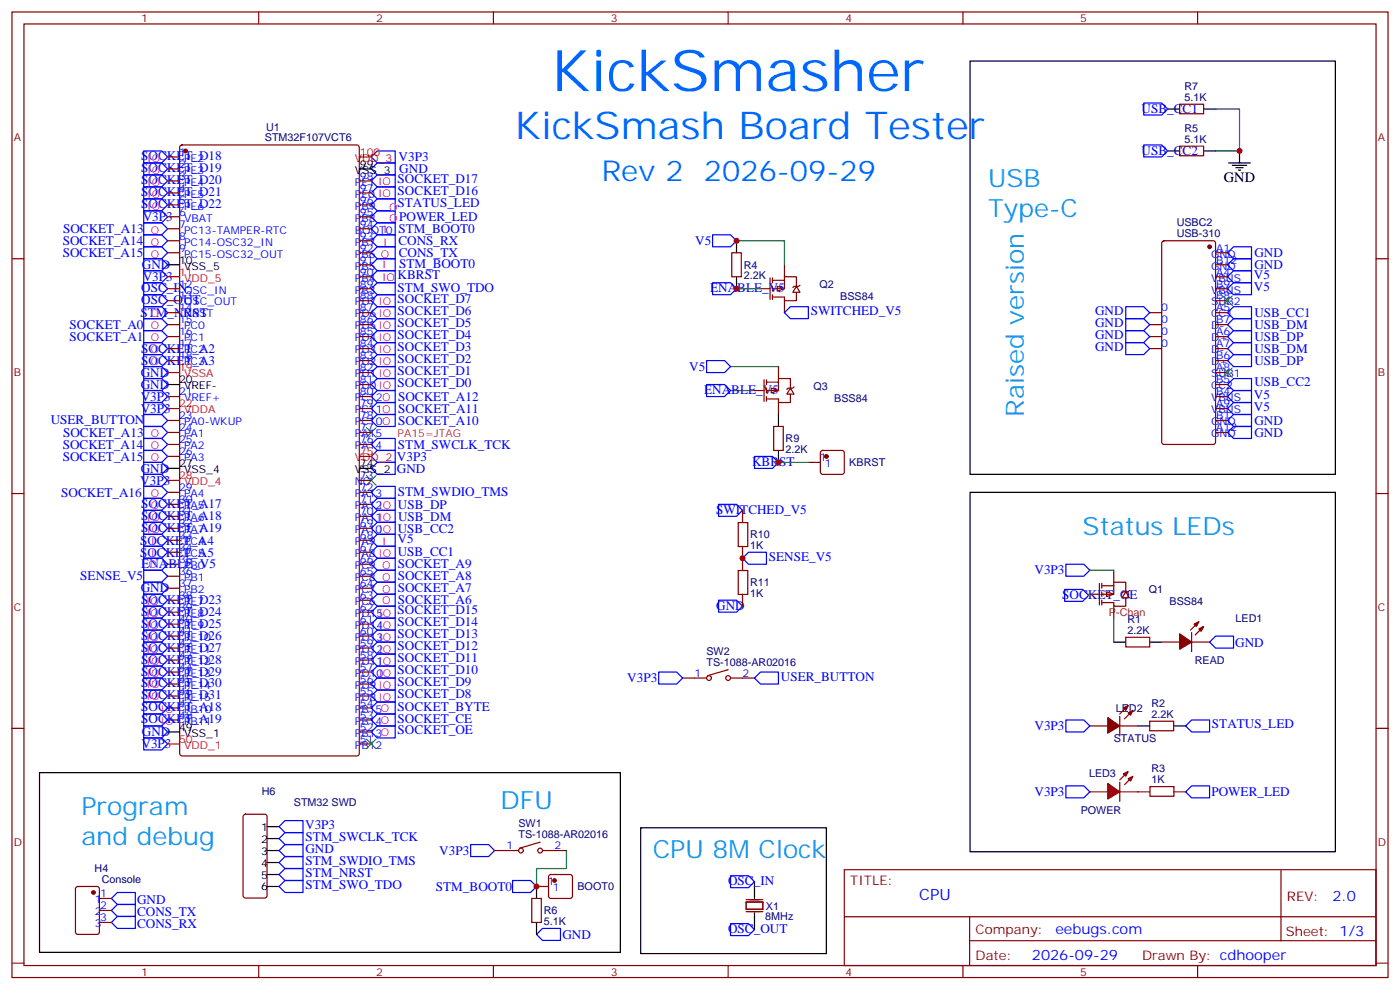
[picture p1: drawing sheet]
<svg xmlns="http://www.w3.org/2000/svg" width="412mm" height="292mm" viewBox="0 0 412 292" stroke-linecap="round" stroke-linejoin="round" font-family="sans-serif">
<g fill="none" stroke="#00f" stroke-width=".35">
<path d="M42.3 44.4h5.3l1.8 1.8-1.8 1.8h-5.3zM42.3 48h5.3l1.8 1.7-1.8 1.8h-5.3zM42.3 55h5.3l1.8 1.8-1.8 1.8h-5.3zM42.3 51.5h5.3l1.8 1.8-1.8 1.7h-5.3zM42.3 58.6h5.3l1.8 1.7-1.8 1.8h-5.3zM109.4 56.8l1.7-1.8h5.3v3.6h-5.3zM109.4 53.3l1.7-1.8h5.3v3.5h-5.3zM109.4 46.2l1.7-1.8h5.3v3.6h-5.3zM109.4 49.7l1.7-1.7h5.3v3.5h-5.3zM42.3 72.7h5.3l1.8 1.7-1.8 1.8h-5.3zM42.3 69.1h5.3l1.8 1.8-1.8 1.8h-5.3zM42.3 65.6h5.3l1.8 1.8-1.8 1.7h-5.3z"/>
<path d="M42.3 62.1h5.3l1.8 1.8-1.8 1.7h-5.3zM42.3 76.2h5.3l1.8 1.8-1.8 1.7h-5.3zM42.3 79.7h5.3l1.8 1.8-1.8 1.8h-5.3zM109.4 78l1.7-1.8h5.3v3.5h-5.3zM109.4 63.9l1.7-1.8h5.3v3.5h-5.3zM109.4 70.9l1.7-1.8h5.3v3.6h-5.3zM109.4 67.4l1.7-1.8h5.3v3.5h-5.3zM111.1 72.7h5.3v3.5h-5.3l-1.7-1.8zM42.3 97.4h5.3l1.8 1.7-1.8 1.8h-5.3zM42.3 93.8h5.3l1.8 1.8-1.8 1.8h-5.3zM42.3 86.8h5.3l1.8 1.7-1.8 1.8h-5.3zM42.3 83.3h5.3l1.8 1.7-1.8 1.8h-5.3z"/>
<path d="M42.3 90.3h5.3l1.8 1.8-1.8 1.7h-5.3zM109.4 81.5l1.7-1.8h5.3v3.6h-5.3zM109.4 88.5l1.7-1.7h5.3v3.5h-5.3zM109.4 92.1l1.7-1.8h5.3v3.5h-5.3zM109.4 95.6l1.7-1.8h5.3v3.6h-5.3zM109.4 99.1l1.7-1.7h5.3v3.5h-5.3zM109.4 85l1.7-1.7h5.3v3.5h-5.3zM42.3 104.4h5.3l1.8 1.8-1.8 1.7h-5.3zM42.3 100.9h5.3l1.8 1.8-1.8 1.7h-5.3zM42.3 118.5h5.3l1.8 1.8-1.8 1.8h-5.3zM42.3 115h5.3l1.8 1.8-1.8 1.7h-5.3zM42.3 111.5h5.3l1.8 1.7-1.8 1.8h-5.3z"/>
<path d="M42.3 107.9h5.3l1.8 1.8-1.8 1.8h-5.3zM109.4 102.7l1.7-1.8h5.3v3.5h-5.3zM109.4 106.2l1.7-1.8h5.3v3.5h-5.3zM109.4 109.7l1.7-1.8h5.3v3.6h-5.3zM109.4 113.2l1.7-1.7h5.3v3.5h-5.3zM111.1 115h5.3v3.5h-5.3l-1.7-1.7zM111.1 118.5h5.3v3.6h-5.3l-1.7-1.8zM42.3 132.6h5.3l1.8 1.8-1.8 1.8h-5.3zM42.3 129.1h5.3l1.8 1.8-1.8 1.7h-5.3zM42.3 125.6h5.3l1.8 1.8-1.8 1.7h-5.3zM42.3 136.2h5.3l1.8 1.7-1.8 1.8h-5.3zM42.3 139.7h5.3l1.8 1.8-1.8 1.7h-5.3z"/>
<path d="M109.4 123.8l1.7-1.7h5.3v3.5h-5.3zM109.4 134.4l1.7-1.8h5.3v3.6h-5.3zM109.4 137.9l1.7-1.7h5.3v3.5h-5.3zM109.4 130.9l1.7-1.8h5.3v3.5h-5.3zM222.2 134.4h5.3l1.8 1.8-1.8 1.7h-5.3zM42.3 146.8h5.3l1.8 1.7-1.8 1.8h-5.3zM42.3 143.2h5.3l1.8 1.8-1.8 1.8h-5.3zM42.3 150.3h5.3l1.8 1.7-1.8 1.8h-5.3zM42.3 153.8h5.3l1.8 1.8-1.8 1.7h-5.3zM42.3 157.3h5.3l1.8 1.8-1.8 1.8h-5.3zM109.4 155.6l1.7-1.8h5.3v3.5h-5.3zM109.4 145l1.7-1.8h5.3v3.6h-5.3z"/>
<path d="M109.4 148.5l1.7-1.7h5.3v3.5h-5.3zM109.4 152l1.7-1.7h5.3v3.5h-5.3zM109.4 159.1l1.7-1.8h5.3v3.6h-5.3zM42.3 175h5.3l1.8 1.7-1.8 1.8h-5.3zM42.3 178.5h5.3l1.8 1.8-1.8 1.7h-5.3zM42.3 160.9h5.3l1.8 1.7-1.8 1.8h-5.3zM42.3 171.5h5.3l1.8 1.7-1.8 1.8h-5.3zM109.4 166.2l1.7-1.8h5.3v3.5h-5.3zM109.4 169.7l1.7-1.8h5.3v3.6h-5.3zM109.4 173.2l1.7-1.7h5.3v3.5h-5.3zM109.4 176.7l1.7-1.7h5.3v3.5h-5.3zM109.4 162.6l1.7-1.7h5.3v3.5h-5.3z"/>
<path d="M313.6 173.6h5.3l1.8 1.7-1.8 1.8h-5.3zM42.3 182h5.3l1.8 1.8-1.8 1.8h-5.3zM42.3 185.6h5.3l1.8 1.7-1.8 1.8h-5.3zM42.3 189.1h5.3l1.8 1.8-1.8 1.7h-5.3zM42.3 192.6h5.3l1.8 1.8-1.8 1.7h-5.3zM42.3 196.1h5.3l1.8 1.8-1.8 1.8h-5.3zM42.3 199.7h5.3l1.8 1.7-1.8 1.8h-5.3zM109.4 180.3l1.7-1.8h5.3v3.5h-5.3zM109.4 183.8l1.7-1.8h5.3v3.6h-5.3zM109.4 187.3l1.7-1.7h5.3v3.5h-5.3zM109.4 190.9l1.7-1.8h5.3v3.5h-5.3zM109.4 194.4l1.7-1.8h5.3v3.5h-5.3z"/>
<path d="M109.4 197.9l1.7-1.8h5.3v3.6h-5.3zM356.3 189.1l1.8-1.8h5.3v3.6h-5.3zM42.3 203.2h5.3l1.8 1.8-1.8 1.7h-5.3zM42.3 217.3h5.3l1.8 1.8-1.8 1.7h-5.3zM42.3 213.8h5.3l1.8 1.7-1.8 1.8h-5.3zM42.3 210.3h5.3l1.8 1.7-1.8 1.8h-5.3zM42.3 206.7h5.3l1.8 1.8-1.8 1.8h-5.3zM109.4 215.5l1.7-1.7h5.3v3.5h-5.3zM109.4 201.4l1.7-1.7h5.3v3.5h-5.3zM109.4 205l1.7-1.8h5.3v3.5h-5.3zM82.2 257.5l1.8-1.7h5.3v3.5h-5.3zM82.2 254l1.8-1.8h5.3v3.6h-5.3z"/>
<path d="M82.2 246.9l1.8-1.7h5.3v3.5h-5.3zM82.2 250.5l1.8-1.8h5.3v3.5h-5.3zM82.2 243.4l1.8-1.7h5.3v3.5h-5.3zM138.6 248.7h5.3l1.8 1.8-1.8 1.7h-5.3zM151 259.3h5.3l1.7 1.8-1.7 1.7h-5.3zM215.2 257.9h5.3l1.7 1.7-1.7 1.8h-5.3zM34.6 266.3h5.3v3.6h-5.3l-1.8-1.8zM34.6 269.9h5.3v3.5h-5.3l-1.8-1.8zM34.6 262.8h5.3v3.5h-5.3l-1.8-1.7zM82.2 261.1l1.8-1.8h5.3v3.5h-5.3zM158 275.2l1.8-1.8h5.3v3.5h-5.3zM215.2 272h5.3l1.7 1.8-1.7 1.7h-5.3z"/>
</g>
<g fill="none" stroke="#870000" stroke-width=".35">
<path d="M3.5 3.5h405.4v284.4h-405.4zM7.1 7.1h398.2v277.2h-398.2zM76.2 3.5v3.6M145.3 3.5v3.6M214.5 3.5v3.6M283.6 3.5v3.6M352.8 3.5v3.6M49.4 46.2h3.5M49.4 49.7h3.5M49.4 53.3h3.5M49.4 56.8h3.5M53.2 42.9l.4-.2h51.5l.7 .4v178.8l-.4 .6-51.8 .1-.6-.5-.1-178.7z"/>
<path d="M105.8 53.3h3.6M105.8 56.8h3.6M3.5 76.2h3.6M49.4 60.3h3.5M49.4 63.9h3.5M49.4 67.4h3.5M49.4 70.9h3.5M49.4 74.4h3.5M105.8 60.3h3.6M105.8 63.9h3.6M105.8 67.4h3.6M105.8 70.9h3.6"/>
<path d="M105.8 74.4h3.6M105.8 78h3.6M405.3 76.2h3.6M49.4 85h3.5M49.4 88.5h3.5M49.4 92.1h3.5M49.4 95.6h3.5M49.4 99.1h3.5M105.8 85h3.6M105.8 88.5h3.6M105.8 92.1h3.6M105.8 95.6h3.6"/>
<path d="M105.8 99.1h3.6M105.8 81.5h3.6M49.4 102.7h3.5M49.4 106.2h3.5M49.4 116.8h3.5M105.8 102.7h3.6M105.8 106.2h3.6M105.8 116.8h3.6M105.8 113.2h3.6M105.8 109.7h3.6M49.4 123.8h3.5M49.4 127.4h3.5"/>
<path d="M49.4 130.9h3.5M49.4 134.4h3.5M105.8 123.8h3.6M105.8 127.4h3.6M105.8 130.9h3.6M105.8 120.3h3.6M3.5 145.3h3.6M49.4 145h3.5M49.4 148.5h3.5M49.4 152h3.5M49.4 155.6h3.5M49.4 159.1h3.5"/>
<path d="M105.8 145h3.6M105.8 148.5h3.6M105.8 152h3.6M105.8 155.6h3.6M105.8 159.1h3.6M105.8 141.5h3.6M405.3 145.3h3.6M49.4 162.6h3.5M49.4 166.2h3.5M49.4 169.7h3.5M49.4 173.2h3.5M49.4 176.7h3.5"/>
<path d="M105.8 162.6h3.6M105.8 166.2h3.6M105.8 169.7h3.6M105.8 173.2h3.6M105.8 176.7h3.6M49.4 180.3h3.5M49.4 183.8h3.5M49.4 187.3h3.5M49.4 190.9h3.5M49.4 194.4h3.5M49.4 197.9h3.5M105.8 180.3h3.6"/>
<path d="M105.8 183.8h3.6M105.8 187.3h3.6M105.8 190.9h3.6M105.8 194.4h3.6M105.8 197.9h3.6M3.5 214.5h3.6M49.4 201.4h3.5M49.4 205h3.5M49.4 208.5h3.5M49.4 212h3.5M105.8 201.4h3.6M105.8 205h3.6"/>
<path d="M105.8 208.5h3.6M105.8 212h3.6M105.8 219.1h3.6M105.8 215.5h3.6M405.3 214.5h3.6M71.8 240l.5-.2h5.7l.6 .4 .1 23.6-.5 .6-5.9 .1-.6-.5-.1-23.5zM145.7 250.5h7.1M159.1 248l-6 1.8M159.8 250.5h7.1M161.8 257.7l.5-.2h5.6l.5 .2 .2 .5v5.7l-.2 .5-.5 .2h-5.6l-.5-.3-.2-.4v-5.7zM248.7 256.1h156.6v28.2h-156.6zM377.3 256.1v20.9"/>
<path d="M22.5 261.3l.4-.2h5.7l.6 .4 .1 13-.5 .6-5.9 .1-.6-.5-.1-12.9zM29.3 264.6h3.5M29.3 268.1h3.5M29.3 271.6h3.5M156.6 264.6h2.9v7h-2.9zM158 261.1h3.6M219.8 265.6h4.9v2.2h-4.9zM219.8 268.5h4.9M219.8 264.9h4.9M248.7 270h156.5M285.6 277h119.6M285.6 270v14.1"/>
<path d="M3.5 283.6h3.6M76.2 284.3v3.6M145.3 284.3v3.6M214.5 284.3v3.6M283.6 284.3v3.6M352.8 284.3v3.6M405.3 283.6h3.6"/>
<circle cx="153.5" cy="250.5" r=".71"/>
<circle cx="159.1" cy="250.5" r=".71"/>
</g>
<path d="M107.9 125.9l2.9 2.9M110.8 125.9l-2.9 2.9M107.9 140.1l2.9 2.8M110.8 140.1l-2.9 2.8" fill="none" stroke="#3c3" stroke-width=".35"/>
<g fill="#870000" stroke="#870000" stroke-width=".35">
<circle cx="54.7" cy="44.5" r=".53"/>
<circle cx="27.5" cy="262.8" r=".53"/>
<circle cx="163.3" cy="259.3" r=".53"/>
</g>
<g fill="none" stroke="#000" stroke-width=".35">
<path d="M105.8 49.7h3.6M49.4 78h3.5M49.4 113.2h3.5M49.4 137.9h3.5M105.8 137.9h3.6M49.4 215.5h3.5M11.6 227.5h171.1v53h-171.1zM78.7 243.4h3.5M78.7 246.9h3.5M78.7 250.5h3.5M78.7 254h3.5M78.7 257.5h3.5"/>
<path d="M188.7 243.8h54.7v37h-54.7zM222.2 259.6v5M78.7 261.1h3.5M158 261.1v3.5M158 271.6v3.6M222.2 268.8v5"/>
</g>
<path d="M105.8 46.2h3.6M49.4 81.5h3.5M49.4 109.7h3.5M49.4 120.3h3.5M105.8 134.4h3.6M49.4 141.5h3.5M49.4 219.1h3.5" fill="none" stroke="#f00" stroke-width=".35"/>
<path d="M328.1 182v7.1M166.9 250.5v5.3h-8.9v5.3" fill="none" stroke="#008700" stroke-width=".35"/>
<path d="M326 174.3l2.1 .7-2.1 .7z" fill="#fff" stroke="#870000" stroke-width=".35"/>
<g fill="none" stroke="#870000" stroke-width=".35">
<path d="M321 175h2.8M323.8 171.8v6.4M324.6 172.5h3.5M324.6 171.8v1.4M324.6 174.3v1.4M324.6 176.7v1.5M328.1 171.5h3.5v2.8M328.1 171.5v3.5h-3.5M328.1 167.9v3.6M328.1 178.5v3.5M331.6 174.3l1.1 1.7h-2.1zM331.6 176v2.5h-3.5v-1.1h-3.5"/>
<path d="M332.7 173.9l-.4 .4h-1.4l-.3 .3M331.6 187.7h7.1v2.8h-7.1zM342.2 189.1h5.3M351 189.1h5.3M351 186.3v5.6M353.1 183.1l-2.4 2.5M354.5 184.5l-2.4 2.5M321 213.8h5.3M329.8 213.8h5.3M329.8 211v5.6M332.3 207.8l-2.5 2.5M333.7 209.2l-2.4 2.5"/>
<path d="M321 233.2h5.3M329.8 233.2h5.3"/>
</g>
<path d="M349.2 233.2l1.8-1.8h5.3v3.6h-5.3z" fill="none" stroke="#00f" stroke-width=".35"/>
<path d="M285.8 145h107.5v105.8h-107.5zM328.1 189.1h3.5M338.7 189.1h3.5" fill="none" stroke="#000" stroke-width=".35"/>
<g fill="#870000" stroke="#870000" stroke-width=".35">
<path d="M332.3 209.9l1.4-.7-.7 1.4z"/>
<path d="M330.9 208.5l1.4-.7-.7 1.4z"/>
<path d="M326.3 211.3l3.5 2.5-3.5 2.1z"/>
<path d="M353.1 185.2l1.4-.7-.7 1.4z"/>
<path d="M351.7 183.8l1.4-.7-.7 1.4z"/>
<path d="M347.5 186.6l3.5 2.5-3.5 2.1z"/>
</g>
<g fill="#f00" stroke="#870000" stroke-width=".35">
<path d="M332.3 229.3l1.4-.7-.7 1.4z"/>
<path d="M330.9 227.9l1.4-.7-.7 1.4z"/>
</g>
<g fill="#870000" stroke="#870000" stroke-width=".35">
<path d="M331.3 231.1l1.4-1.4z"/>
<path d="M329.8 229.7l1.5-1.5z"/>
</g>
<g fill="#f00" stroke="#870000" stroke-width=".35">
<path d="M329.8 230.4v5.6z"/>
<path d="M326.3 230.7l3.5 2.5-3.5 2.1z"/>
</g>
<path d="M109.4 60.3l1.7-1.7h5.3v3.5h-5.3z" fill="none" stroke="#00f" stroke-width=".35"/>
<path d="M229 84.3l2.1 .7-2.1 .7z" fill="#fff" stroke="#870000" stroke-width=".35"/>
<g fill="none" stroke="#870000" stroke-width=".35">
<path d="M347.5 30.7h7v2.8h-7zM347.5 43h7v2.9h-7zM215.5 74.4h2.9v7.1h-2.9zM231.1 78v3.5M342.4 71.1l.5-.2h14.5l.6 .4 .1 58.9-.5 .6-14.7 .1-.7-.5v-58.8zM358.1 78h3.5M358.1 74.4h3.5M224 85h2.8M226.8 81.8v6.4M227.5 82.5h3.6M227.5 81.8v1.5M227.5 84.3v1.4"/>
<path d="M227.5 86.8v1.4M231.1 81.5h3.5v2.8M231.1 81.5v3.5h-3.6M231.1 88.5v3.6M234.6 84.3l1.1 1.8h-2.2zM234.6 86.1v2.4h-3.5v-1h-3.6M235.7 84l-.4 .3h-1.4l-.4 .4M338.7 92.1h3.5M338.7 95.6h3.5M338.7 99.1h3.5M358.1 85h3.5M358.1 92.1h3.5"/>
<path d="M358.1 95.6h3.5M358.1 99.1h3.5M358.1 81.5h3.5M358.1 88.5h3.5M338.7 102.7h3.5M358.1 106.2h3.5M358.1 102.7h3.5M358.1 109.7h3.5M358.1 113.2h3.5M358.1 116.8h3.5M358.1 120.3h3.5M358.1 127.4h3.5"/>
<path d="M358.1 123.8h3.5M338.7 212.4h7v2.8h-7z"/>
</g>
<g fill="none" stroke="#00f" stroke-width=".35">
<path d="M336.9 30.3h5.3l1.8 1.8-1.8 1.8h-5.3zM336.9 42.7h5.3l1.8 1.7-1.8 1.8h-5.3zM209.9 69.1h5.3l1.8 1.8-1.8 1.8h-5.3zM361.6 78l1.8-1.8h5.3v3.5h-5.3zM361.6 74.4l1.8-1.7h5.3v3.5h-5.3zM209.9 83.3h5.3l1.8 1.7-1.8 1.8h-5.3zM231.1 92.1l1.7-1.8h5.3v3.5h-5.3zM331.6 90.3h5.3l1.8 1.8-1.8 1.7h-5.3zM331.6 93.8h5.3l1.8 1.8-1.8 1.8h-5.3zM331.6 97.4h5.3l1.8 1.7-1.8 1.8h-5.3zM361.6 92.1l1.8-1.8h5.3v3.5h-5.3zM361.6 95.6l1.8-1.8h5.3v3.6h-5.3z"/>
<path d="M361.6 99.1l1.8-1.7h5.3v3.5h-5.3zM361.6 81.5l1.8-1.8h5.3v3.6h-5.3zM361.6 85l1.8-1.7h5.3v3.5h-5.3zM208.1 113.2h5.3l1.8 1.8-1.8 1.8h-5.3zM208.1 106.2h5.3l1.8 1.7-1.8 1.8h-5.3zM331.6 100.9h5.3l1.8 1.8-1.8 1.7h-5.3zM361.6 113.2l1.8-1.7h5.3v3.5h-5.3zM361.6 116.8l1.8-1.8h5.3v3.5h-5.3zM361.6 102.7l1.8-1.8h5.3v3.5h-5.3zM361.6 106.2l1.8-1.8h5.3v3.5h-5.3zM361.6 127.4l1.8-1.8h5.3v3.5h-5.3zM361.6 123.8l1.8-1.7h5.3v3.5h-5.3z"/>
<path d="M361.6 120.3l1.8-1.8h5.3v3.6h-5.3zM42.3 164.4h5.3l1.8 1.8-1.8 1.7h-5.3zM109.4 208.5l1.7-1.8h5.3v3.6h-5.3zM109.4 212l1.7-1.7h5.3v3.5h-5.3zM349.2 213.8l1.8-1.8h5.3v3.5h-5.3z"/>
</g>
<path d="M358.1 32.1h7v12.3h-7M217 70.9h14.1v7.1M217 85h7M215.2 115h7M215.2 107.9h14.1" fill="none" stroke="#008700" stroke-width=".35"/>
<g fill="none" stroke="#000" stroke-width=".35">
<path d="M285.8 18h107.5v121.7h-107.5zM344 32.1h3.5M354.5 32.1h3.6M344 44.4h3.5M354.5 44.4h3.6M361.9 48h6.4M363 48.7h4.2M364.1 49.4h2.1M364.8 50.1h.7M365.1 44.4v3.6M217 70.9v3.5M217 81.5v3.5"/>
<path d="M335.1 213.8h3.6M345.7 213.8h3.5"/>
</g>
<circle cx="356.3" cy="72.7" r=".53" fill="#870000" stroke="#870000" stroke-width=".35"/>
<path d="M360.2 87.1l2.8 2.9M363 87.1l-2.8 2.9M360.2 108.3l2.8 2.8M363 108.3l-2.8 2.8M107.9 217.7l2.9 2.8M110.8 217.7l-2.9 2.8" fill="none" stroke="#3c3" stroke-width=".35"/>
<path d="M227.2 114.3l2.1 .7-2.1 .7z" fill="#fff" stroke="#870000" stroke-width=".35"/>
<g fill="none" stroke="#870000" stroke-width=".35">
<path d="M222.2 115h2.9M225.1 111.8v6.4M225.8 112.5h3.5M225.8 111.8v1.4M225.8 114.3v1.4M225.8 116.8v1.4M229.3 111.5h3.5v2.8M229.3 111.5v3.5h-3.5M229.3 107.9v3.6M229.3 118.5v3.6M232.8 114.3l1.1 1.8h-2.1zM232.8 116.1v2.4h-3.5v-1h-3.5"/>
<path d="M233.9 113.9l-.4 .4h-1.4l-.3 .4M227.9 125.6h2.8v7h-2.8zM238.1 136.2h3.6M241.9 132.9l.5-.3h5.6l.5 .3 .2 .5v5.6l-.2 .5-.5 .2h-5.6l-.5-.2-.2-.5v-5.6zM217.4 153.9h2.9v7h-2.9zM218.7 150.3v3.5M217.4 168h2.9v7.1h-2.9zM218.7 160.9v7M218.7 175v3.5M201.1 199.7h7M214.5 197.2l-6 1.8M215.2 199.7h7"/>
<path d="M335.1 233.2h3.6M338.7 231.6h7.1v2.9h-7.1zM345.7 233.2h3.5"/>
<circle cx="208.8" cy="199.7" r=".71"/>
<circle cx="214.5" cy="199.7" r=".71"/>
</g>
<circle cx="243.4" cy="134.4" r=".53" fill="#870000" stroke="#870000" stroke-width=".35"/>
<path d="M229.3 122.1v3.5M229.3 132.6v3.6" fill="none" stroke="#000" stroke-width=".35"/>
<path d="M229.3 136.2h8.8M321 175h-.3v.3M321 167.9h7.1" fill="none" stroke="#008700" stroke-width=".35"/>
<path d="M42.3 122.1h5.3l1.8 1.7-1.8 1.8h-5.3zM211.7 148.5h5.3l1.7 1.8-1.7 1.7h-5.3zM42.3 167.9h5.3l1.8 1.8-1.8 1.8h-5.3zM211.7 176.7h5.3l1.7 1.8-1.7 1.8h-5.3zM218.7 164.4l1.8-1.8h5.3v3.6h-5.3zM314 166.2h5.3l1.7 1.7-1.7 1.8h-5.3zM194 197.9h5.3l1.8 1.8-1.8 1.7h-5.3zM222.2 199.7l1.8-1.8h5.3v3.5h-5.3zM314 212h5.3l1.7 1.8-1.7 1.7h-5.3zM314 231.4h5.3l1.7 1.8-1.7 1.8h-5.3z" fill="none" stroke="#00f" stroke-width=".35"/>
<g fill="#c00">
<circle cx="158" cy="261.1" r=".88"/>
<circle cx="217" cy="85" r=".88"/>
<circle cx="217" cy="70.9" r=".88"/>
<circle cx="365.1" cy="44.4" r=".88"/>
<circle cx="229.3" cy="136.2" r=".88"/>
<circle cx="218.7" cy="164.4" r=".88"/>
</g>
<text font-size="16.9" fill="#06f" x="162.3" y="26.8">KickSmasher</text>
<text font-size="11.3" fill="#06f" x="151.7" y="40.9">KickSmash Board Tester</text>
<text font-size="8.5" fill="#06f" x="177.1" y="53.3">Rev 2 2026-09-29</text>
<g font-size="7.4" fill="#09f">
<text x="291" y="55">USB</text>
<text x="291" y="63.9">Type-C</text>
<text x="301.6" y="122.7" transform="rotate(-90 301.6 122.7)">Raised version</text>
<text x="318.9" y="157.7">Status LEDs</text>
<text x="24" y="239.9">Program</text>
<text x="147.5" y="238.1">DFU</text>
<text x="24" y="248.7">and debug</text>
<text x="192.3" y="252.6">CPU 8M Clock</text>
</g>
<text font-size="4.6" fill="#00f" x="270.8" y="265.1">CPU</text>
<text font-size="4.2" x="360.5" y="53.6">GND</text>
<g font-size="4.2" fill="#00f">
<text x="392.5" y="265.4">2.0</text>
<text x="310.9" y="274.9">eebugs.com</text>
<text x="304" y="282.7">2026-09-29</text>
</g>
<g font-size="3.9" fill="#00f">
<text x="336.3" y="33.3">USB_CC1</text>
<text x="41.6" y="47.2">SOCKET_D18</text>
<text x="117.4" y="47.5">V3P3</text>
<text x="336.3" y="45.7">USB_CC2</text>
<text x="41.6" y="50.8">SOCKET_D19</text>
<text x="117.1" y="53.9">SOCKET_D17</text>
<text x="117.6" y="51">GND</text>
<text x="41.6" y="57.8">SOCKET_D21</text>
<text x="41.6" y="54.3">SOCKET_D20</text>
<text x="117.1" y="57.5">SOCKET_D16</text>
<text x="41.6" y="61.3">SOCKET_D22</text>
<text x="42" y="65.1">V3P3</text>
<text x="117.1" y="61.1">STATUS_LED</text>
<text x="117.6" y="65.1">POWER_LED</text>
<text x="18.6" y="68.7">SOCKET_A13</text>
<text x="117.4" y="68.6">STM_BOOT0</text>
<text x="18.5" y="72.2">SOCKET_A14</text>
<text x="18.5" y="75.7">SOCKET_A15</text>
<text x="117.4" y="72.1">CONS_RX</text>
<text x="117.5" y="75.6">CONS_TX</text>
<text x="204.8" y="72.2">V5</text>
<text x="369.5" y="75.7">GND</text>
<text x="41.8" y="79.2">GND</text>
<text x="42" y="82.8">V3P3</text>
<text x="117.1" y="82.2">KBRST</text>
<text x="117.5" y="78.9">STM_BOOT0</text>
<text x="369.4" y="82.3">V5</text>
<text x="369.5" y="79.2">GND</text>
<text x="41.6" y="89.6">OSC_OUT</text>
<text x="41.6" y="86">OSC_IN</text>
<text x="117.1" y="85.9">STM_SWO_TDO</text>
<text x="117.1" y="89.3">SOCKET_D7</text>
<text x="209.2" y="86.1">ENABLE_V5</text>
<text x="369.4" y="85.8">V5</text>
<text x="41.4" y="93.3">STM_NRST</text>
<text x="117.1" y="92.8">SOCKET_D6</text>
<text x="238.8" y="92.9">SWITCHED_V5</text>
<text x="322.6" y="92.7">GND</text>
<text x="369.5" y="93.3">USB_CC1</text>
<text x="20.5" y="100.4">SOCKET_A1</text>
<text x="20.5" y="97">SOCKET_A0</text>
<text x="117.1" y="96.3">SOCKET_D5</text>
<text x="117.1" y="99.8">SOCKET_D4</text>
<text x="322.6" y="96.2">GND</text>
<text x="322.6" y="99.7">GND</text>
<text x="369.5" y="96.9">USB_DM</text>
<text x="369.5" y="100.4">USB_DP</text>
<text x="41.6" y="107.4">SOCKET_A3</text>
<text x="41.6" y="103.9">SOCKET_A2</text>
<text x="117.1" y="103.3">SOCKET_D3</text>
<text x="117.1" y="106.9">SOCKET_D2</text>
<text x="322.6" y="103.2">GND</text>
<text x="369.5" y="103.9">USB_DM</text>
<text x="369.5" y="107.4">USB_DP</text>
<text x="41.5" y="111">GND</text>
<text x="117.1" y="110.4">SOCKET_D1</text>
<text x="117.1" y="113.9">SOCKET_D0</text>
<text x="203" y="109.2">V5</text>
<text x="369.5" y="113.8">USB_CC2</text>
<text x="41.5" y="118">V3P3</text>
<text x="41.5" y="114.5">GND</text>
<text x="117.3" y="118">SOCKET_A12</text>
<text x="207.4" y="116.1">ENABLE_V5</text>
<text x="369.4" y="117.6">V5</text>
<text x="14.9" y="124.9">USER_BUTTON</text>
<text x="41.5" y="121.6">V3P3</text>
<text x="117.3" y="125.1">SOCKET_A10</text>
<text x="117.3" y="121.5">SOCKET_A11</text>
<text x="369.4" y="121.1">V5</text>
<text x="369.5" y="125.1">GND</text>
<text x="18.6" y="128.7">SOCKET_A13</text>
<text x="369.5" y="128.6">GND</text>
<text x="18.5" y="132.2">SOCKET_A14</text>
<text x="18.5" y="135.7">SOCKET_A15</text>
<text x="116.9" y="135.7">V3P3</text>
<text x="117.2" y="132.1">STM_SWCLK_TCK</text>
<text x="221.5" y="137.2">KBRST</text>
<text x="41.3" y="142.7">V3P3</text>
<text x="41.5" y="139.2">GND</text>
<text x="116.9" y="139.2">GND</text>
<text x="18.1" y="146.3">SOCKET_A16</text>
<text x="41.6" y="149.5">SOCKET_A17</text>
<text x="117.2" y="149.8">USB_DP</text>
<text x="117.2" y="146.2">STM_SWDIO_TMS</text>
<text x="41.6" y="153.1">SOCKET_A18</text>
<text x="117.2" y="153.3">USB_DM</text>
<text x="211" y="151.3">SWITCHED_V5</text>
<text x="41.3" y="160.4">SOCKET_A4</text>
<text x="41.6" y="156.6">SOCKET_A19</text>
<text x="117.1" y="159.9">V5</text>
<text x="117.2" y="156.8">USB_CC2</text>
<text x="41.3" y="163.9">SOCKET_A5</text>
<text x="41.6" y="167.2">ENABLE_V5</text>
<text x="117.1" y="167.4">SOCKET_A9</text>
<text x="117.2" y="163.9">USB_CC1</text>
<text x="226.5" y="165.2">SENSE_V5</text>
<text x="23.7" y="170.7">SENSE_V5</text>
<text x="117.1" y="170.9">SOCKET_A8</text>
<text x="304.7" y="169.1">V3P3</text>
<text x="41.5" y="174.5">GND</text>
<text x="41.6" y="177.8">SOCKET_D23</text>
<text x="117.1" y="174.5">SOCKET_A7</text>
<text x="117.1" y="178">SOCKET_A6</text>
<text x="211" y="179.5">GND</text>
<text x="312.9" y="176.3">SOCKET_OE</text>
<text x="41.6" y="181.3">SOCKET_D24</text>
<text x="41.6" y="184.8">SOCKET_D25</text>
<text x="117.1" y="180.9">SOCKET_D15</text>
<text x="117.1" y="184.5">SOCKET_D14</text>
<text x="41.6" y="188.3">SOCKET_D26</text>
<text x="41.6" y="191.9">SOCKET_D27</text>
<text x="117.1" y="188">SOCKET_D13</text>
<text x="117.1" y="191.5">SOCKET_D12</text>
<text x="363.9" y="190.5">GND</text>
<text x="41.6" y="195.4">SOCKET_D28</text>
<text x="117.1" y="195.1">SOCKET_D11</text>
<text x="41.6" y="198.9">SOCKET_D29</text>
<text x="41.6" y="202.5">SOCKET_D30</text>
<text x="117.1" y="198.6">SOCKET_D10</text>
<text x="117.1" y="202.1">SOCKET_D9</text>
<text x="184.8" y="200.9">V3P3</text>
<text x="230" y="200.5">USER_BUTTON</text>
<text x="41.6" y="206">SOCKET_D31</text>
<text x="41.6" y="209.5">SOCKET_A18</text>
<text x="117.1" y="205.6">SOCKET_D8</text>
<text x="117.1" y="209.4">SOCKET_BYTE</text>
<text x="41.6" y="213">SOCKET_A19</text>
<text x="117.1" y="212.8">SOCKET_CE</text>
<text x="304.7" y="215">V3P3</text>
<text x="357" y="214.5">STATUS_LED</text>
<text x="41.7" y="220.3">V3P3</text>
<text x="41.8" y="216.8">GND</text>
<text x="117.1" y="216.2">SOCKET_OE</text>
<text x="304.7" y="234.4">V3P3</text>
<text x="356.8" y="234.5">POWER_LED</text>
<text x="89.9" y="244">V3P3</text>
<text x="90" y="247.7">STM_SWCLK_TCK</text>
<text x="90" y="251.2">GND</text>
<text x="129.4" y="251.7">V3P3</text>
<text x="90" y="254.7">STM_SWDIO_TMS</text>
<text x="90" y="258.2">STM_NRST</text>
<text x="90" y="261.8">STM_SWO_TDO</text>
<text x="128.4" y="262.4">STM_BOOT0</text>
<text x="214.5" y="260.7">OSC_IN</text>
<text x="40.4" y="269.9">CONS_TX</text>
<text x="40.4" y="266.3">GND</text>
<text x="40.4" y="273.4">CONS_RX</text>
<text x="214.5" y="274.8">OSC_OUT</text>
<text x="165.7" y="276.5">GND</text>
</g>
<g font-size="3.9" fill="#800">
<text x="250.5" y="260.7">TITLE:</text>
<text x="379.1" y="265.4">REV:</text>
<text x="287.4" y="274.9">Company:</text>
<text x="378.7" y="275.5">Sheet: 1/3</text>
<text x="287.4" y="282.6">Date:</text>
<text x="336.4" y="282.7">Drawn By: cdhooper</text>
</g>
<g font-size="3.2" fill="#800">
<text x="41.6" y="6.5">1</text>
<text x="110.8" y="6.5">2</text>
<text x="179.9" y="6.5">3</text>
<text x="249.1" y="6.5">4</text>
<text x="318.2" y="6.5">5</text>
<text x="4.1" y="41.6">A</text>
<text x="405.9" y="41.6">A</text>
<text x="4.1" y="110.8">B</text>
<text x="405.9" y="110.8">B</text>
<text x="4.1" y="179.9">C</text>
<text x="405.9" y="179.9">C</text>
<text x="4.1" y="249.1">D</text>
<text x="405.9" y="249.1">D</text>
<text x="41.6" y="287.3">1</text>
<text x="110.8" y="287.3">2</text>
<text x="179.9" y="287.3">3</text>
<text x="249.1" y="287.3">4</text>
<text x="318.2" y="287.3">5</text>
</g>
<g font-size="3.2" fill="#000080">
<text x="348.9" y="29.6">5.1K</text>
<text x="348.9" y="26.4">R7</text>
<text x="78" y="41.6">STM32F107VCT6</text>
<text x="78.4" y="38.5">U1</text>
<text x="348.9" y="42">5.1K</text>
<text x="348.9" y="38.8">R5</text>
<text x="346.6" y="69.8">USB-310</text>
<text x="346.6" y="66.7">USBC2</text>
<text x="219.1" y="82.3">2.2K</text>
<text x="219.1" y="79.1">R4</text>
<text x="241.4" y="84.7">Q2</text>
<text x="247.5" y="88.3">BSS84</text>
<text x="239.6" y="114.7">Q3</text>
<text x="245.7" y="118.3">BSS84</text>
<text x="231.4" y="130.2">R9</text>
<text x="231.4" y="133.4">2.2K</text>
<text x="250.2" y="137.3">KBRST</text>
<text x="221" y="161.7">1K</text>
<text x="221" y="158.5">R10</text>
<text x="221" y="172.6">R11</text>
<text x="221" y="175.8">1K</text>
<text x="338.4" y="174.7">Q1</text>
<text x="344.5" y="178.2">BSS84</text>
<text x="332.1" y="183.4">R1</text>
<text x="364" y="183.2">LED1</text>
<text x="332.1" y="186.6">2.2K</text>
<text x="208.1" y="196">TS-1088-AR02016</text>
<text x="208.1" y="192.8">SW2</text>
<text x="351.9" y="195.5">READ</text>
<text x="328.7" y="209.6">LED2</text>
<text x="339.2" y="208.1">R2</text>
<text x="339.2" y="211.3">2.2K</text>
<text x="328.1" y="218.4">STATUS</text>
<text x="339.2" y="227.3">R3</text>
<text x="77.1" y="234">H6</text>
<text x="320.8" y="228.7">LED3</text>
<text x="339.2" y="230.6">1K</text>
<text x="86.6" y="237.5">STM32 SWD</text>
<text x="318.3" y="239.6">POWER</text>
<text x="152.7" y="243.6">SW1</text>
<text x="152.7" y="246.8">TS-1088-AR02016</text>
<text x="27.9" y="256.9">H4</text>
<text x="30" y="260">Console</text>
<text x="170.1" y="262.2">BOOT0</text>
<text x="160.2" y="269.2">R6</text>
<text x="225.6" y="267.8">X1</text>
<text x="160.2" y="272.4">5.1K</text>
<text x="225.4" y="271">8MHz</text>
</g>
<g font-size="3.2" fill="#f0f">
<text x="43.4" y="47.6">IO</text>
<text x="43.4" y="51.2">IO</text>
<text x="43.4" y="54.7">IO</text>
<text x="43.4" y="58.2">IO</text>
<text x="43.4" y="61.7">IO</text>
<text x="114.7" y="65.3">O</text>
<text x="114.7" y="62.1">O</text>
<text x="44.4" y="68.8">O</text>
<text x="112.9" y="68.6">I</text>
<text x="44.4" y="75.8">O</text>
<text x="44.4" y="72.3">O</text>
<text x="112.9" y="72.3">I</text>
<text x="44.4" y="93.5">O</text>
<text x="44.4" y="100.5">O</text>
<text x="44.4" y="97">O</text>
<text x="44.4" y="107.6">O</text>
<text x="44.4" y="104.1">O</text>
<text x="44.4" y="128.8">O</text>
<text x="44.4" y="132.3">O</text>
<text x="44.4" y="135.8">O</text>
<text x="44.4" y="146.4">O</text>
<text x="44.4" y="149.9">O</text>
<text x="43.3" y="153.5">IO</text>
<text x="43.3" y="157">IO</text>
<text x="44.4" y="160.5">I</text>
<text x="111.5" y="157">IO</text>
<text x="43.7" y="167.2">O</text>
<text x="44.4" y="164">I</text>
<text x="43" y="178.2">IO</text>
<text x="43" y="181.7">IO</text>
<text x="43" y="185.2">IO</text>
<text x="111.5" y="181.7">IO</text>
<text x="111.5" y="185.2">IO</text>
<text x="43" y="188.7">IO</text>
<text x="111.5" y="188.7">IO</text>
<text x="43" y="192.3">IO</text>
<text x="43.2" y="195.7">IO</text>
<text x="111.5" y="192.3">IO</text>
<text x="111.5" y="195.8">IO</text>
<text x="43.2" y="202.7">IO</text>
<text x="43.2" y="199.2">IO</text>
<text x="111.5" y="199.3">IO</text>
<text x="43.2" y="206.3">IO</text>
<text x="47.3" y="209.9">IO</text>
<text x="47.3" y="213.4">IO</text>
</g>
<g font-size="3.2" fill="#00f">
<text x="52.7" y="45.9">1</text>
<text x="54.2" y="47.6">PE2</text>
<text x="52.7" y="49.4">2</text>
<text x="52.7" y="52.9">3</text>
<text x="54.2" y="51.2">PE3</text>
<text x="106" y="52.9">98</text>
<text x="52.7" y="56.4">4</text>
<text x="52.7" y="60">5</text>
<text x="54.2" y="54.7">PE4</text>
<text x="54.2" y="58.2">PE5</text>
<text x="104.5" y="58.2">PE0IO</text>
<text x="104.5" y="54.7">PE1 IO</text>
<text x="106" y="60">96</text>
<text x="106" y="56.4">97</text>
<text x="52.7" y="63.5">6</text>
<text x="54.2" y="61.7">PE6</text>
<text x="54.2" y="65.3">VBAT</text>
<text x="104.5" y="65.3">PB8</text>
<text x="104.5" y="61.7">PB9</text>
<text x="106" y="63.5">95</text>
<text x="52.7" y="67">7</text>
<text x="52.7" y="70.6">8</text>
<text x="54.2" y="68.8">PC13-TAMPER-RTC</text>
<text x="104.5" y="68.8">BOOT0</text>
<text x="106" y="70.6">93</text>
<text x="106" y="67">94</text>
<text x="52.7" y="74.1">9</text>
<text x="54.2" y="72.3">PC14-OSC32_IN</text>
<text x="54.2" y="75.8">PC15-OSC32_OUT</text>
<text x="104.5" y="75.8">PB6 O</text>
<text x="104.5" y="72.3">PB7</text>
<text x="106" y="77.6">91</text>
<text x="106" y="74.1">92</text>
<text x="356.8" y="75.8">GND</text>
<text x="358.2" y="77.6">B12</text>
<text x="358.2" y="74.1">A1</text>
<text x="104.5" y="82.9">PB4 IO</text>
<text x="104.5" y="79.4">PB5 I</text>
<text x="106" y="81.1">90</text>
<text x="356.8" y="79.4">GND</text>
<text x="356.8" y="82.9">VBUS</text>
<text x="358.2" y="81.1">A4</text>
<text x="52.7" y="84.7">12</text>
<text x="52.7" y="88.2">13</text>
<text x="54.2" y="86.4">OSC_IN</text>
<text x="54.2" y="90">OSC_OUT</text>
<text x="104.5" y="90">PD7 IO</text>
<text x="104.5" y="86.4">PB3</text>
<text x="106" y="88.2">88</text>
<text x="106" y="84.7">89</text>
<text x="356.8" y="86.4">VBUS</text>
<text x="356.8" y="90">SUB2</text>
<text x="358.2" y="84.7">B9</text>
<text x="358.2" y="88.2">B8</text>
<text x="52.7" y="91.7">14</text>
<text x="52.7" y="95.2">15</text>
<text x="54.2" y="93.5">NRST</text>
<text x="104.5" y="93.5">PD6IO</text>
<text x="106" y="95.2">86</text>
<text x="106" y="91.7">87</text>
<text x="342" y="91.7">0</text>
<text x="342" y="95.2">0</text>
<text x="356.8" y="93.5">CC1</text>
<text x="358.2" y="91.7">A5</text>
<text x="358.2" y="95.2">B7</text>
<text x="52.7" y="98.8">16</text>
<text x="54.2" y="97">PC0</text>
<text x="54.2" y="100.5">PC1</text>
<text x="104.5" y="100.5">PD4IO</text>
<text x="104.5" y="97">PD5IO</text>
<text x="106" y="98.8">85</text>
<text x="342" y="98.8">0</text>
<text x="356.8" y="97">D-</text>
<text x="356.8" y="100.5">D+</text>
<text x="358.2" y="98.8">A6</text>
<text x="52.7" y="102.3">17</text>
<text x="52.7" y="105.8">18</text>
<text x="54.2" y="104.1">PC2</text>
<text x="54.2" y="107.6">PC3</text>
<text x="104.5" y="107.6">PD2IO</text>
<text x="104.5" y="104.1">PD3IO</text>
<text x="106" y="105.8">83</text>
<text x="106" y="102.3">84</text>
<text x="342" y="102.3">0</text>
<text x="356.8" y="107.6">D+</text>
<text x="356.8" y="104.1">D-</text>
<text x="358.2" y="105.8">B6</text>
<text x="358.2" y="102.3">A7</text>
<text x="104.5" y="111.1">PD1 IO</text>
<text x="106" y="112.9">81</text>
<text x="106" y="109.4">82</text>
<text x="356.8" y="111.1">SUB1</text>
<text x="358.2" y="109.4">A8</text>
<text x="358.2" y="112.9">B5</text>
<text x="52.7" y="116.4">21</text>
<text x="54.2" y="118.2">VREF+</text>
<text x="104.5" y="118.2">PC12O</text>
<text x="104.5" y="114.7">PD0IO</text>
<text x="106" y="119.9">79</text>
<text x="106" y="116.4">80</text>
<text x="356.8" y="114.7">CC2</text>
<text x="356.8" y="118.2">VBUS</text>
<text x="358.2" y="119.9">A9</text>
<text x="358.2" y="116.4">B4</text>
<text x="52.7" y="123.5">23</text>
<text x="54.2" y="125.2">PA0-WKUP</text>
<text x="104.5" y="125.2">PC10O</text>
<text x="104.5" y="121.7">PC11O</text>
<text x="106" y="123.5">78</text>
<text x="356.8" y="121.7">VBUS</text>
<text x="356.8" y="125.2">GND</text>
<text x="358.2" y="123.5">B1</text>
<text x="52.7" y="127">24</text>
<text x="52.7" y="130.5">25</text>
<text x="54.2" y="128.8">PA1</text>
<text x="104.5" y="128.8">PA15</text>
<text x="106" y="130.5">76</text>
<text x="106" y="127">77</text>
<text x="356.8" y="128.8">GND</text>
<text x="358.2" y="127">A12</text>
<text x="52.7" y="134.1">26</text>
<text x="54.2" y="132.3">PA2</text>
<text x="54.2" y="135.8">PA3</text>
<text x="104.5" y="132.3">PA14</text>
<text x="241.5" y="135.8">1</text>
<text x="243" y="137.6">1</text>
<text x="104.5" y="142.9">NC</text>
<text x="106" y="141.1">73</text>
<text x="52.7" y="144.6">29</text>
<text x="52.7" y="148.2">30</text>
<text x="54.2" y="146.4">PA4</text>
<text x="54.2" y="149.9">PA5</text>
<text x="104.5" y="149.9">PA12IO</text>
<text x="104.5" y="146.4">PA13</text>
<text x="106" y="148.2">71</text>
<text x="106" y="144.6">72</text>
<text x="52.7" y="151.7">31</text>
<text x="52.7" y="155.2">32</text>
<text x="54.2" y="153.5">PA6</text>
<text x="104.5" y="153.5">PA11IO</text>
<text x="106" y="155.2">69</text>
<text x="106" y="151.7">70</text>
<text x="52.7" y="158.8">33</text>
<text x="54.2" y="157">PA7</text>
<text x="54.2" y="160.5">PC4</text>
<text x="104.5" y="160.5">PA9 I</text>
<text x="104.5" y="157">PA10</text>
<text x="106" y="158.8">68</text>
<text x="52.7" y="162.3">34</text>
<text x="52.7" y="165.8">35</text>
<text x="54.2" y="164">PC5</text>
<text x="54.2" y="167.6">PB0</text>
<text x="104.5" y="167.6">PC9 O</text>
<text x="104.5" y="164">PA8 IO</text>
<text x="106" y="165.8">66</text>
<text x="106" y="162.3">67</text>
<text x="52.7" y="169.3">36</text>
<text x="52.7" y="172.9">37</text>
<text x="54.2" y="171.1">PB1</text>
<text x="104.5" y="171.1">PC8 O</text>
<text x="106" y="172.9">64</text>
<text x="106" y="169.3">65</text>
<text x="52.7" y="176.4">38</text>
<text x="52.7" y="179.9">39</text>
<text x="54.2" y="174.6">PB2</text>
<text x="54.2" y="178.2">PE7</text>
<text x="104.5" y="178.2">PC6 O</text>
<text x="104.5" y="174.6">PC7 O</text>
<text x="106" y="179.9">62</text>
<text x="106" y="176.4">63</text>
<text x="52.7" y="183.4">40</text>
<text x="54.2" y="181.7">PE8</text>
<text x="54.2" y="185.2">PE9</text>
<text x="104.5" y="185.2">PD14</text>
<text x="104.5" y="181.7">PD15</text>
<text x="106" y="183.4">61</text>
<text x="52.7" y="187">41</text>
<text x="52.7" y="190.5">42</text>
<text x="54.2" y="188.7">PE10</text>
<text x="104.5" y="188.7">PD13</text>
<text x="106" y="190.5">59</text>
<text x="106" y="187">60</text>
<text x="52.7" y="194">43</text>
<text x="52.7" y="197.6">44</text>
<text x="54.2" y="192.3">PE11</text>
<text x="54.2" y="195.8">PE12</text>
<text x="104.5" y="195.8">PD11</text>
<text x="104.5" y="192.3">PD12</text>
<text x="106" y="197.6">57</text>
<text x="106" y="194">58</text>
<text x="52.7" y="201.1">45</text>
<text x="54.2" y="199.3">PE13</text>
<text x="54.2" y="202.8">PE14</text>
<text x="104.5" y="202.8">PD9IO</text>
<text x="104.5" y="199.3">PD10</text>
<text x="106" y="201.1">56</text>
<text x="204.6" y="199.3">1</text>
<text x="218.7" y="199.3">2</text>
<text x="52.7" y="204.6">46</text>
<text x="52.7" y="208.1">47</text>
<text x="54.2" y="206.4">PE15</text>
<text x="54.2" y="209.9">PB10</text>
<text x="104.5" y="209.9">PB15O</text>
<text x="104.5" y="206.4">PD8IO</text>
<text x="106" y="208.1">54</text>
<text x="106" y="204.6">55</text>
<text x="52.7" y="211.7">48</text>
<text x="54.2" y="213.4">PB11</text>
<text x="104.5" y="213.4">PB14O</text>
<text x="106" y="215.2">52</text>
<text x="106" y="211.7">53</text>
<text x="104.5" y="220.5">PB12</text>
<text x="104.5" y="217">PB13O</text>
<text x="106" y="218.7">51</text>
<text x="149.2" y="250.1">1</text>
<text x="163.3" y="250.1">2</text>
<text x="161.4" y="260.7">1</text>
<text x="162.9" y="262.5">1</text>
<text x="28" y="266">1</text>
<text x="28" y="269.5">2</text>
<text x="29.5" y="264.2">1</text>
<text x="29.5" y="267.8">2</text>
<text x="28" y="273.1">3</text>
<text x="29.5" y="271.3">3</text>
</g>
<g font-size="3.2" fill="#f00">
<text x="104.5" y="47.6">VDD_3</text>
<text x="106" y="45.9">100</text>
<text x="52.7" y="81.1">11</text>
<text x="54.2" y="82.9">VDD_5</text>
<text x="52.7" y="109.4">19</text>
<text x="54.2" y="111.1">VSSA</text>
<text x="52.7" y="119.9">22</text>
<text x="54.2" y="121.7">VDDA</text>
<text x="104.5" y="135.8">VDD_2</text>
<text x="106" y="134.1">75</text>
<text x="52.7" y="141.1">28</text>
<text x="54.2" y="142.9">VDD_4</text>
<text x="52.7" y="218.7">50</text>
<text x="54.2" y="220.5">VDD_1</text>
</g>
<g font-size="3.2">
<text x="104.5" y="51.2">VSS_3</text>
<text x="106" y="49.4">99</text>
<text x="52.7" y="77.6">10</text>
<text x="54.2" y="79.4">VSS_5</text>
<text x="52.7" y="112.9">20</text>
<text x="54.2" y="114.7">VREF-</text>
<text x="52.7" y="137.6">27</text>
<text x="106" y="137.6">74</text>
<text x="54.2" y="139.3">VSS_4</text>
<text x="104.5" y="139.3">VSS_2</text>
<text x="52.7" y="215.2">49</text>
<text x="54.2" y="217">VSS_1</text>
<text x="76.9" y="244.6">1</text>
<text x="76.9" y="248.1">2</text>
<text x="76.9" y="251.7">3</text>
<text x="76.9" y="255.2">4</text>
<text x="76.9" y="258.7">5</text>
<text x="76.9" y="262.2">6</text>
</g>
<text font-size="3.2" fill="#c60" x="117.1" y="128.8">PA15=JTAG</text>
<text font-size="3.2" fill="#960" x="326.7" y="181.3">P-Chan</text>
</svg>
